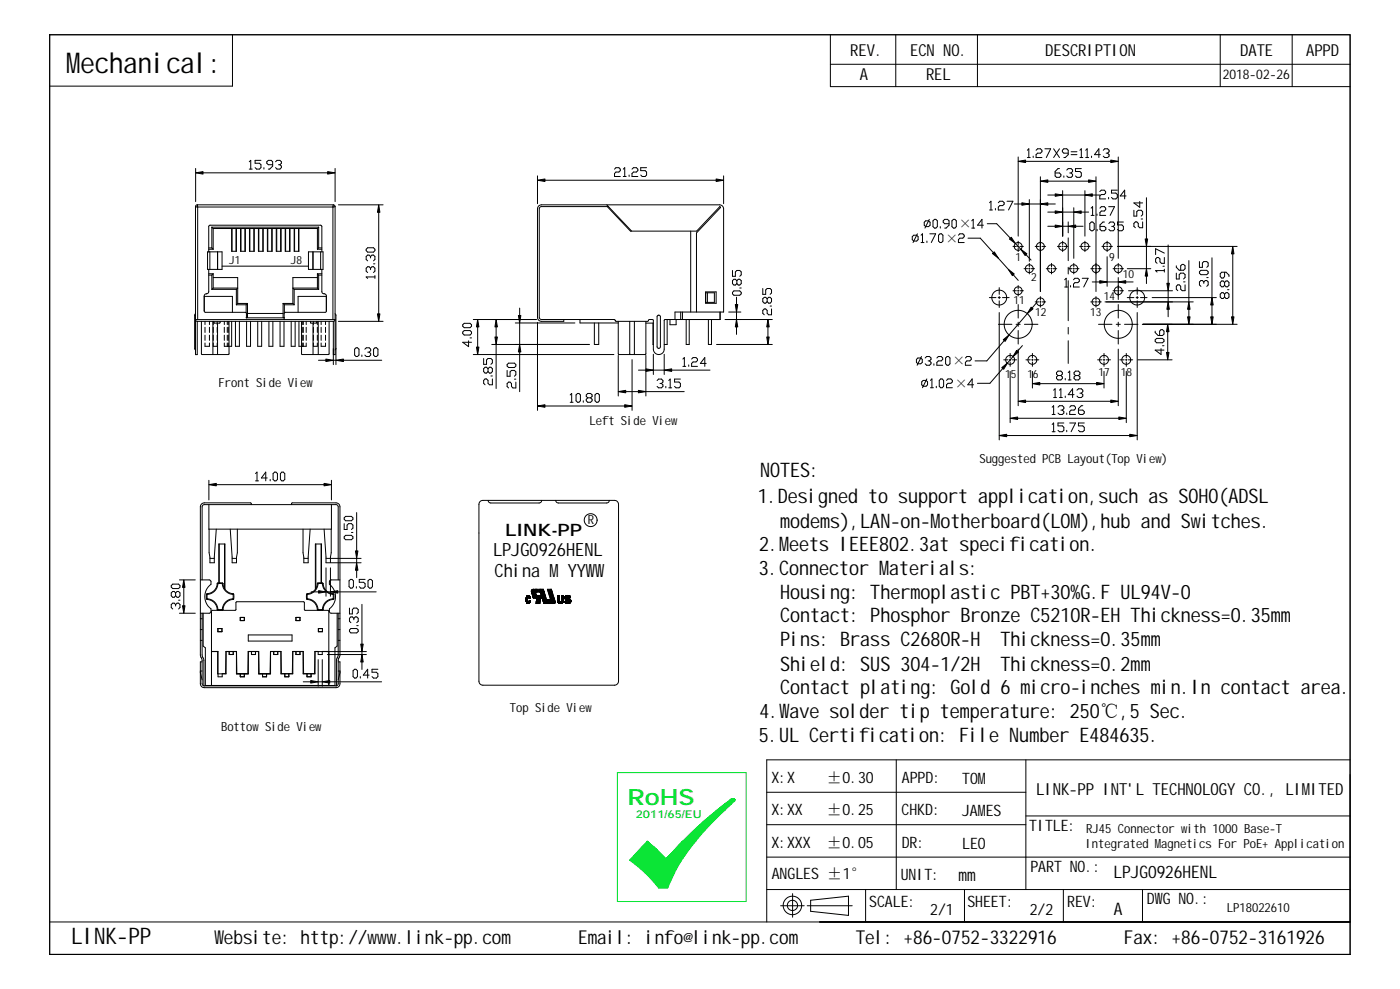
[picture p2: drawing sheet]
<svg xmlns="http://www.w3.org/2000/svg" width="841mm" height="594mm" viewBox="0 0 841 594" stroke-linecap="round" stroke-linejoin="round" font-family="sans-serif">
<g fill="none" stroke="#000" stroke-width=".6">
<path d="M30 21h781v552h-781zM140 21v31h-110M499 39h312M499 21v31M538 21v31M587 21v31M733 21v31M776 21v31M612 94v48M616 97h51M617 90l1-1v6M617 95h2"/>
<path d="M621 94v1M622 90l1-1h2l1 1v1l-1 1h-2l-1 1v2h4M628 89h3l-2 6M633 89l3 6M636 89l-3 6M642 92h-3l-1-1 1-2h2l1 1v3l-2 2h-1M643 91h4M643 93h4M649 95h1M649 90l1-1v6M652 95h2M652 90l1-1v6"/>
<path d="M656 94v1M661 93h-4l3-4v6M663 90l1-1h1l1 1v1l-1 1M664 92h1M665 92l1 1v1l-1 1h-1l-1-1M672 94v61M629 117h5M638 115v27M638 117h14M652 115v27M656 117h5M661 115l1-1h1l1 1-1 2h-1l-1 1v1h3"/>
<path d="M666 119h.1M671 114h-3v2h2l1 1v2h-1h-1h-1M676 118h-3l3-4v5M689 119v25M556 133h2h1v2l-1 1h-2l-1-1v-2zM558 132l-2 5M561 132l2 1v3l-1 1-2-1v-3zM565 136v1M570 134h-3v-1v-1h2l1 1v2l-2 2h-1M573 132h1v1v3v1l-2-1v-3zM584 137h2M584 133l1-1v5"/>
<path d="M591 135h-4l3-3v5M593 134h6l8 9M629 127h5M629 136h5M638 127h7M638 136h4M642 133v7M645 125v30M646 136h5M649 127h5M655 125l1-1v5M655 129h2"/>
<path d="M656 133l1 1v4l-1 1-1-1v-4zM659 129h.1M659 138v1M661 125l1-1h1l1 1-1 2h-1l-1 1v1h3M663 133l-2 2v3l1 1h1l1-1-1-2h-2M666 124h4l-3 5M666 134l1-1h2l1 1-1 2M668 136h1M669 136l1 1-1 2h-2l-1-1M675 133h-4v2h3l1 1v2l-1 1h-2l-1-1M681 126v4h2v-3l1-1h2v1v2v1M685 121v4l-4-3h5"/>
<path d="M686 132h.1M686 133v4h-1l-1-1v-2l-2-1-1 1v2l1 1M548 142l1-1h2l1 1v2l-1 1h-2l-1-1zM551 140l-3 6M553 141l1-1v6M553 146h2M557 145v1M559 140h3l-3 6M564 141l1-1 1 1v4v1l-2-1zM576 141l1-1h1l1 1-1 2h-1l-1 1v2h3M581 143h8l8 9M600 155l6 7"/>
<path d="M610 146l3 4M616 153l3 3M618 158v2M622 148h2M625 148h.1M625 145v2M625 149v2M626 148h2M632 158v2M635 148h2M638 148h1M638 145v2"/>
<path d="M638 148h.1M638 149v2M639 148h2M642 143v14M645 158v2M649 148h2M651 148h1M652 145v2M652 148h.1M652 149v2M653 148h2M658 158v2"/>
<path d="M662 148h2M665 148h.1M665 145v2M665 149v2M665 154v18M666 148h2M671 148h72M689 148v13M721 157v4h1v-3l1-1h2l1 1v2l-1 1M728 155v24M741 152v38M594 179h4"/>
<path d="M600 179h1M600 173v4M600 178v1M602 179h4M609 165l3 3M615 161h2M618 161h1M618 161v1M618 162v3M619 161h2M629 161h2M631 161h1"/>
<path d="M632 161v1M632 162v3M633 161h2M640 168v-1v5M640 172h1M642 161v4M642 169v24M642 161h2M643 172h.1M645 161h.1M645 168l1-1h1l1 1-1 2h-1l-1 1v1h3M645 161v1"/>
<path d="M645 162v3M646 161h2M650 167h4l-3 5M655 161h2M656 169h5M658 161h1M658 161v1M658 162v3M659 161h3M665 169h7M672 167v13M676 169h5"/>
<path d="M677 161h14M677 179h4M682 179h2M683 173v4M683 178v1M685 179h4M689 166v4M692 179h39M721 162h4l1 2-1 1h-4v-1zM723 169l-1-1-1 1v2v1M723 169l1-1 2 1v2l-1 1M723 169v1"/>
<path d="M725 167h1M736 163v3l-1 1-2-1v-2l1-1h3l1 2v1M736 170l-1-1-2 1v1l1 1 2-1M736 177l-1-1-2 1v1l1 1 2-1M736 177l1-1 1 1v1l-1 1-1-1M736 170v1M736 177v1M736 170l1-1 1 1v1l-1 1-1-1M737 174h1M600 195h8M600 181v4M600 188v76"/>
<path d="M610 195h3M612 183v8M612 194v2M612 199v8M615 195h8M617 188l-11 13M623 182l-3 3M642 197v4M660 195h8M671 195h2M672 183v8M672 194v2"/>
<path d="M672 199v8M676 195h8M683 181v4M683 188v76M687 195h56M694 199v1l2 2h2l1-1v-2l-1-1h-1v1v3M701 199v13M728 183v7M551 216v-1h2l1 1v2h-1h-2zM554 214l-3 5M556 215l1-1h1l1 1-1 2M558 217h.1"/>
<path d="M558 217l1 1-1 1h-1l-1-1M561 218v1M563 215l1-1h1l1 1-1 2h-1l-1 1v1h3M569 214h1l1 1v3l-1 1-2-1v-3zM580 215l1-1h2v1v2h-2l-1 1v1h3M603 216h3M603 205l-10 12h-7M606 216h1M607 212v3M607 216v1M607 217v3M608 216h3"/>
<path d="M608 214l-3 4M612 210v34M614 208l-3 3M616 216h3M620 216h1M620 212v3M620 216v1M620 217v3M621 216h3M642 205v13M659 216h3M663 216h1"/>
<path d="M663 212v3M663 216v1M663 217v3M664 216h3M672 210v34M673 216h2M676 216h1M677 212v3M677 216v1M677 217v3M678 216h2M683 216h21"/>
<path d="M694 204l1-1h3l1 2-1 1h-3l-1-1zM697 209v4l-3-3h5M698 208h1M554 229l1-1h1l1 1v2l-1 1h-1l-1-1zM557 228l-3 5M559 228h1v5M559 233h2M562 232v1M565 228h2v4l-1 1h-1l-1-1v-4zM569 228h2h1v1l-1 1h-2v1v2h3M585 231h-4l3-3v5M602 221l-7 9h-8"/>
<path d="M607 223v31M620 223v10M625 230h34M633 234h1v5M633 239h2M636 226l-1-1 1-2h1l1 1-1 2M636 226h-1l1 2h1l1-1v-1h-1M636 226h1M636 239h2M636 234h1v5M640 227v1M640 238v1"/>
<path d="M642 224l1-1v5M642 228h1M645 237h-3l2-3v5M646 226h2M646 226l-1-1 1-2h2l1 1-1 2M646 226h-1l1 2h2l1-1v-1h-1M647 234h1h2v2M649 236h1M650 236v1v2h-2l-1-1M663 223v10M677 223v31M611 251h61"/>
<path d="M616 241h51M632 255l1-1v5M632 245l1-1v5M632 259h2M632 249h2M636 245v-1h2l1 1-1 1M637 246h1M638 246l1 1v1l-1 1h-2v-1M639 254h-3v2h2l1 1v1l-1 1h-2v-1M641 248v1M641 258v1M643 254h3l-3 5"/>
<path d="M643 245v-1h2l1 1-1 1h-2v1v2h3M650 244l-2 1v3l1 1h1l1-1-1-2h-2M651 254h-3v2h2l1 1v1l-1 1h-1l-1-1M605 262h74M538 456v78M616 456v78M811 456h-350v98M461 476h155M461 495h155M616 490h195M461 515h350M461 534h350"/>
<path d="M476 537v14M520 534v20M579 534v20M639 534v20M686 534v20M469 544h14M485 544h27M487 541l23-3v12l-23-3zM492 554h319"/>
<circle cx="625" cy="148" r="2.4"/>
<circle cx="638" cy="148" r="2.4"/>
<circle cx="652" cy="148" r="2.4"/>
<circle cx="665" cy="148" r="2.4"/>
<circle cx="600" cy="179" r="4"/>
<circle cx="618" cy="161" r="2.4"/>
<circle cx="632" cy="161" r="2.4"/>
<circle cx="645" cy="161" r="2.4"/>
<circle cx="658" cy="161" r="2.4"/>
<circle cx="683" cy="179" r="4"/>
<circle cx="612" cy="195" r="8"/>
<circle cx="672" cy="195" r="8"/>
<circle cx="607" cy="216" r="2.7"/>
<circle cx="620" cy="216" r="2.7"/>
<circle cx="663" cy="216" r="2.7"/>
<circle cx="677" cy="216" r="2.7"/>
<circle cx="476" cy="544" r="6"/>
<circle cx="476" cy="544" r="3"/>
</g>
<g fill="#000" stroke="#000" stroke-width=".6">
<path d="M612 97l4-1v2zM667 96l5 1-5 1zM634 116l4 1-4 1zM652 117l4-1v2zM634 127h4l-4 1zM634 135l4 1-4 1zM642 136l4-1v2zM645 127h4v1zM596 152l1-1 3 4zM606 144l1-2 3 4zM613 150l4 2-1 1zM688 144h1v4z"/>
<path d="M741 148v4h-1zM606 162l3 3-1 1zM661 169h4l-4 1zM672 169h4v1zM689 161v5h-1zM619 184l2 1-4 3zM701 195l1 4h-1zM727 190h2l-1 5zM728 179l1 4h-2zM740 190h1v5zM603 204l3-3-2 4zM611 210l1 1-4 3z"/>
<path d="M701 212h1l-1 4zM602 221l3-3-2 4zM620 230h5v1zM659 230h4l-4 1zM607 251l4-1v2zM612 241l4-1v2zM667 240l5 1-5 1zM672 250l5 1-5 1zM600 262l5-1v1zM679 261l4 1h-4z"/>
</g>
<path d="M441 480h-2l-15 13-10 8-14 15-11-11-11 12M441 480h.1M441 480v1v1M378 517h.1M396 533h5M371 541v-77h77v77" fill="none" stroke="#0be536" stroke-width=".6"/>
<g fill="#0be536" stroke="#0be536" stroke-width=".6">
<path d="M389 505v11h11l-12 8-10-7z" fill-rule="evenodd"/>
<path d="M389 505l11 11 1 17h-5l-8-9 12-8z" fill-rule="evenodd"/>
<path d="M389 505l6 5-6 6z" fill-rule="evenodd"/>
<path d="M389 505l6 5-6-5v11l6-6-6-5 11 11 10-11-10 11 9-5 1-6-10 11 19-19 16-14v4h-5v4h-5v6h-6l-1 8-18 11h-11z" fill-rule="evenodd"/>
<path d="M439 480h2h1h-3z" fill-rule="evenodd"/>
<path d="M400 516l18-11a98 98 0 0 0-17 28z" fill-rule="evenodd"/>
<path d="M419 497h6l-7 8z" fill-rule="evenodd"/>
<path d="M425 491h5l-5 6z" fill-rule="evenodd"/>
<path d="M430 487h5l-5 4z" fill-rule="evenodd"/>
<path d="M435 483h4l-4 4z" fill-rule="evenodd"/>
<path d="M430 487l5-4v4z" fill-rule="evenodd"/>
<path d="M435 483l4-3v3z" fill-rule="evenodd"/>
<path d="M419 497l6-6v6z" fill-rule="evenodd"/>
<path d="M439 480l3 1-3 2z" fill-rule="evenodd"/>
</g>
<path d="M401 533h.1" fill="none" stroke="#0be536" stroke-width=".6"/>
<path d="M439 480v3h-4v4h-5v4h-5v6h-6l-1 8M439 480h3M389 505v11l6-6 5 6M400 516l-22 1M400 516l-4 17M400 516l1 17M400 516l-12 8M418 505l-18 11M418 505h-8l-1 6M371 541h77" fill="none" stroke="#0be536" stroke-width=".6"/>
<g fill="#0be536" stroke="#0be536" stroke-width=".6">
<path d="M395 510l5 6h-11z"/>
<path d="M410 505h8l-18 11z"/>
</g>
<g fill="none" stroke="#000" stroke-width=".6">
<path d="M30 21h781v552h-781zM499 52h312M150 97l1-1v6M157 96h-4v2h3l1 1v2l-1 1h-2l-1-1M164 99h-3l-1-2 1-1h2l1 1v3l-2 2h-1M166 97v-1h2l1 1-1 2M167 99h1M168 99l1 1-1 2h-2v-1M118 101v20M122 104h75M150 102h2M159 101v1"/>
<path d="M201 101v20M323 106v16M327 108h103M369 102l1-1h2l1 1-1 1h-2l-1 1v2h4M374 106h2M374 102l1-1v5M378 105v1M380 102l1-1h1l1 1-1 1h-1l-1 1v2h3M388 101h-3v1h3v1v2v1h-2l-1-1M435 106v16M618 120v37M625 106v69"/>
<path d="M629 109h25M636 101l-2 2v3l1 1h1l1-1-1-2h-2M639 106v1M641 102l1-1h1l1 1-1 2M643 104h.1M643 104l1 1v1l-1 1h-1l-1-1M650 101h-4v2h3l1 1v2l-1 1h-2l-1-1M658 106v69M117 124h2M117 124v89h1v-20M118 123l-1 1M118 123l1 1"/>
<path d="M118 123h82M119 124v68M119 124h81M127 136v13M127 136l1 1M127 136h64M128 137v13M128 137h63M139 137v14h3v-14M139 137v14M142 137v14M144 137v14h3v-14"/>
<path d="M145 137v14M147 137v14M150 137v14h3v-14M150 137v14M152 137v14M155 137v14h3v-14M155 137v14M158 137v14M161 137v14h2v-14M161 137v14M163 137v14M166 137v14h3v-14"/>
<path d="M166 137v14M169 137v14M171 137v14h3v-14M172 137v14M174 137v14M177 137v14h3v-14M177 137v14M179 137v14M191 137v13M191 136v1M191 136v13M200 124v68"/>
<path d="M200 123l1 1M200 123v1M201 124h-1M201 124v89h-1M203 123h27M227 128v61M364 123l15 16M365 124l14 15h39l15-15-15 16v47M366 124h-41l-1 1v66l1 1h44l1 1h19l1-1h2v18a3 3 0 0 0 4 3 3 3 0 0 0 3-3v-18h34v-5M415 139v48M594 122l1-1v5M594 126h2"/>
<path d="M598 125v1M600 122l1-1h1l1 1-1 1h-1l-1 1v2h3M605 121h3l-2 5M609 123h5M618 123h7M629 123h5M125 151h8v11h-8zM125 151v-15l1-1h67v1v15M125 150h3M125 149h2M126 151v11M127 149l1 1"/>
<path d="M131 151v11M133 160h52M185 151h9v11h-9zM188 151v11M191 150h2M191 149v1M191 149h2M193 151v11M221 149h3l1 2h-1h-3h-1zM223 154v-1l2 1v2l-1 1M223 154l-1-1-2 1v2l1 1M223 154v1"/>
<path d="M224 158h1M608 148h3M611 148h1M612 145v2M612 148h.1M612 149v2M613 148h2M672 158v2M699 160h.1M699 155v3h-1l-2-3-2 1v1l1 1M699 152l-5-3v4M702 147v23"/>
<path d="M707 160v1l1 1h3l1-1v-1l-1-1-2 1v2M714 157v24M123 178h17v10M124 176l-1 2v9v1h24h1v3M124 176h.1M125 162v13l-1 1M125 164h3M125 165h2M127 165v9M127 174h15M128 164v9M128 164l-1 1"/>
<path d="M128 167h15v15M128 173l-1 1M128 173h15l-1 1M142 174v9M177 174h14M177 174v9M191 173h-15l1 1M191 167h-15v15M191 173v1M191 164v1M191 164v9M191 164h2"/>
<path d="M191 165v9M191 165h2M193 162v13l1 1 2 1v10l-25 1v4M196 178h-17v10M223 161v-1h1l1 1v2l-1 1M223 161l-1-1-2 1v2l1 1M223 161v1M225 166h-5l1 1M225 165v2M424 175h6v7h-6zM424 176h5v6h-5M425 176v6"/>
<path d="M440 162v4h2v-3l1-1h1l1 1v2l-1 1M441 175h3l1 1-1 1h-3l-1-1zM442 178v5M443 169l-1-1-2 1v1l1 1 2-1M443 169v-1l2 1v1l-1 1-1-1M443 169v1M444 173h1M458 173v4h2v-3l1-1h2v1v2v1M461 179h-1h-2v2l1 1 2-1M461 179v2M461 179h1h1v2v1l-2-1M608 175h3"/>
<path d="M611 175h1M612 171v3M612 174v1M612 176v2M613 175h2M625 178v2M658 178v2M669 161h2M669 175h2M671 161h1M671 175h1M672 161v1"/>
<path d="M672 162v3M672 171v3M672 174v1M672 176v2M673 161h2M673 175h2M678 175h26M699 163h-5h1M699 162v1M702 175v6M707 164v4h1v-3l1-1h2l1 1v2l-1 1M711 169h1"/>
<path d="M712 171v4h-2l-1-1v-2l-1-1-1 1v2l1 1M117 188v1v20v1M118 193l-1-1h84l-1 1M118 193h82M121 193v20h17v-20M123 193v2M123 197v3M126 193v2M126 197v3M128 193v20M128 193v2M128 197v3"/>
<path d="M129 193v1h3v-1M130 193v2M130 197v3M131 194v19M135 193v2M135 197v3M137 193v2M137 197v3M139 193v15h-4v-2M141 193v15h3v-15M142 183h6M143 182h6"/>
<path d="M143 182l-1 1M148 183v5M148 193v15h2v-15M149 182v9h-1h23h-1v-9M149 188h21M149 182l-1 1M155 193v15h2v-15M162 193v15h2v-15M168 193v15h3v-15M170 182h6M170 182l1 1M171 183h6"/>
<path d="M171 183v5M175 193v15h2v-15M176 182l1 1M180 193v15h4v-2M181 193v20h1h16v-20M182 193v2M182 197v3M184 193v2M184 197v3M187 193v1h3v-1M188 194v19M188 193v2"/>
<path d="M188 197v3M191 193v2M191 197v3M191 193v20M193 193v2M193 197v3M196 193v2M196 197v3M200 193v26M201 188l1 1v30M203 193h27M278 199h1h3l1 1-1 1h-3z"/>
<path d="M279 194h3l1 2-1 1h-3l-1-1zM284 192h38M287 196v12M298 196v6M310 194h35M312 185v4M312 194v13M323 194v52M348 192v2h23M357 194v13h3v-13M371 193v20h1h16v-20M378 193v20"/>
<path d="M381 193v20M388 194h4M392 194v13M395 190l1-1 1 1v18a1 1 0 0 1-1 1 1 1 0 0 1-1-1zM401 192v15h-2M402 192v3h4v-3M405 192v-5h30v-62l-1-1-1-1h-108l-1 1-1 1v66l1 1 1 1h14v-1M409 187v5M410 187v5M412 192v15h2v-15M426 192v15h1v-15M436 192h28"/>
<path d="M438 187h7M442 187v5M442 196v5M461 196v6M463 184h.1M463 186v3h-1l-1-1v-2h-1h-2v2l1 1M622 181h2M625 181h.1M625 181v1M625 182v2M626 181h2M655 181h2"/>
<path d="M658 181h1M658 181v1M658 182v2M659 181h3M664 181h53M686 195h31M702 186v4M714 186v4M123 206v2h3v-2M123 201v3M126 201v3M128 206v2h2v-2"/>
<path d="M128 201v3M130 201v3M135 201v3M137 201v3M137 206v2M182 201v3M182 206v2M184 201v3M188 206v2h3v-2M188 201v3M191 201v3M191 216h5"/>
<path d="M193 206v2h3v-2M193 201v3M196 201v3M200 216h2M202 209l-1 1M206 216h23M213 210l1-1 2 1v3l-1 1-2-1zM217 213v1M219 210l1-1h2l1 1-1 1M221 211h1M222 211l1 1-1 2h-2l-1-1M224 210l1-1 2 1v3l-1 1-2-1z"/>
<path d="M281 205v3l-3-2h5M282 203h1M284 213h85M291 215v4h1v-3l1-1h2l1 1v2l-1 1M295 207h59M298 207v26M305 219l1-1h3l1 2-1 1h-3zM312 211v24M371 213v25M380 216v30M388 213v25M392 213v12"/>
<path d="M399 213v12M410 216l1-1v5M414 219v1M415 216l1-1h2l1 1v1h-1h-2l-1 1v2h4M424 218h-3l2-3v5M430 207h34M293 221h-1h-1v2v1l2-1M293 221v2M293 221h1h2v2l-1 1h-1l-1-1M295 226h1M296 228v3h-2l-1-1v-2h-1h-1v2v1M305 222v4h1v-3l1-1h2l1 1v2l-1 1"/>
<path d="M309 228h1M310 229v4h-2l-1-1v-2l-1-1-1 1v2l1 1M343 237v-1v6M346 237l1-1 2 1v4l-1 1-2-1zM353 239l-1 1 1 2h2l1-1-1-2M353 239l-1-1 1-2h2l1 1v1l-1 1M353 239h2M357 237l1-1h1l1 1v4l-1 1-2-1zM376 235h7M384 222h4M388 235h23M392 222h7"/>
<path d="M395 229l1-1h1l1 1-1 1M396 230h1M397 230l1 1v1l-1 1h-1l-1-1M400 232v1M402 233h1M402 229l1-1v5M403 222h24M409 228h-4v1h3l1 1v2l-1 1h-2l-1-1M410 220h2M327 244h48M343 242h1M350 241v1"/>
<path d="M125 288v12M130 291h65M154 284v5M154 289h1M161 287h-4l3-3v5M162 288v1M165 284h2v4l-1 1-2-1v-4zM169 284h2v4l-1 1-2-1v-4zM199 288v12M125 303v15h74M126 318v20h3l1-20M138 318l1 20h3l1-20"/>
<path d="M151 303l-1-1h-27l-2 1-1 1v89l1 4v14l1 1h80l1-1v-14l1-4v-89v-1l-2-1h-26l-1 1M182 318v20h3l1-20M199 303v35h-3l-1-20M207 314v4h1v-3l1-1h2l1 1v2l-1 1M208 310h3l1 2-1 1h-3l-1-1zM211 320h1M214 308v23M288 301h2h79l2 1 1 107-2 2-80 1-2-2v-107zM293 301l1 1h1h29l1-1M334 301v1h1h29l2-1M126 335h3M132 327v23"/>
<path d="M135 327v26M139 335h3M182 335h3M190 327v26M193 327v23M196 335h3M199 338h18M199 335h18M208 322h3l1 1-1 1h-3l-1-1zM214 335v3M104 351h3l1 2h-1h-3h-1zM105 356v-1l-2 1v2l1 1h1v-1"/>
<path d="M105 356v2M105 356l1-1h1l1 1v2l-1 1-2-1M108 348h9M110 353v11M120 348h6l1 1a2.7 2.7 0 0 1-2 4 9 9 0 0 0 2 13v2h-1h-6M121 348v-44l2-1h79l1 1v44M124 357v3M124 360h.1M124 357h.1M124 360a7 7 0 0 1 7 6M130 351a6 6 0 0 1-6 6M130 351h1"/>
<path d="M131 350l-1 1M131 350h3M131 350v1M131 351a7 7 0 0 1-7 6M131 351h3M131 350v-23h4v27M134 351a7 7 0 0 0 6 6M134 350v1M134 351a6 6 0 0 0 6 6M134 351h.1M140 357h.1M140 360a7 7 0 0 0-6 6"/>
<path d="M140 357v3M140 360h.1M184 357v3M184 360h1M184 357h1M185 357h-1M185 357h.1M185 357v3M185 360a7 7 0 0 1 6 6M185 360h.1M185 360h-1M187 355h4"/>
<path d="M191 351a6 6 0 0 1-6 6M191 351h.1M191 350v1M191 350h3M191 351a7 7 0 0 1-6 6M191 351h3M193 350v-23h-4v27M194 351a7 7 0 0 0 6 6M194 350v1M194 351a6 6 0 0 0 6 6M194 351h.1M196 341v17"/>
<path d="M196 355h3M199 341v17M200 357h1M200 360a7 7 0 0 0-6 6M200 357v3M200 357h.1M200 360h.1M200 360h1M201 360h-1M201 357v3M201 357h-1M203 355h23"/>
<path d="M204 348h-5l-1 1a2.7 2.7 0 0 0 2 4 9 9 0 0 1-2 13l1 2h5M210 349l1-1 1 1v3l-1 1-1-1zM214 352v1M214 342v5M219 348h-3v2h2l1 1v1l-1 1h-1l-1-1M221 349l1-1 2 1v3l-1 1-2-1zM316 360v1M316 359v3M316 358h2v1l-1-1v1v3l2-1-1 1h-1l-1-1zM317 360v-2v4M317 359v-1v1M317 358v1"/>
<path d="M317 358h.1M318 359v-1v1M318 358v1M319 359h.1M322 356v2h3v-2M326 354l2 6h3l-2-6M331 354l3 7-1 1h-6l-1-3h-1l-1 3h-2l1-3h-3l-1-4M335 358h1v3l1 1 1-1v-3v3v1h-2h-1zM335 358v4v-4v3M336 358v4M338 358v4M338 358v3"/>
<path d="M339 359v1M340 358v2M340 358h1h2l-1 1-1-1-1 1 3 1-1 2h-1h-2v-1h1l1 1 1-1-2-1zM340 358v2v-2M340 358v1M340 359v1M340 358h.1M340 358v1v-1M341 359v1M341 358h-1M341 358h.1M341 360v1"/>
<path d="M342 358v1M342 360v1M342 359v-1v1M342 360v2v-1M342 360v2v-2M342 360v2M343 358v1M343 359h.1M105 363v-1l-2 1v2l1 1M105 363l1-1 2 1v2l-1 1M105 363v1M107 360h1"/>
<path d="M108 368h9M120 378h1M120 372h1M121 368v25l1 4v15M122 368v20l1 1v23h78v-23l2-1v-20M124 360a6 6 0 0 1 6 6M130 366h1M131 366h3M131 377h2v2h-2zM131 366h.1M133 378h-2v1M134 366h.1"/>
<path d="M140 360a6 6 0 0 0-6 6M144 371h3v2h-3zM178 371h2v2h-2zM185 360a6 6 0 0 1 6 6M191 366h.1M191 366h3M191 377h3v2h-3zM191 379v-1h3v1M194 366h.1M200 360a6 6 0 0 0-6 6M203 368v25l-1 4v15M203 378h1"/>
<path d="M203 372h1M210 365v4h2v-3l1-1h1l1 1v2l-1 1M211 377h3l1 2-1 1h-3l-1-1zM213 371h-1h-2v2l1 1M213 371h2v2l-1 1M213 371v1M214 376h1M217 363v24M316 362v-4v4M317 361v1v-1v1M318 361v1M318 361h.1"/>
<path d="M318 361h1M336 361v1M336 362h.1M337 362h.1M337 361v1M339 362l1-1v1M340 361v1M340 362v-1v1M340 362h1M340 360v-1l1 1M341 362h.1M342 361v-1v1"/>
<path d="M342 361v1M343 360v2M120 385h1M121 398h-1v13l1 1 2 1h79l2-1v-1v-13h-1M127 391h4v14h5v-14h6v14h7v-14h6v14h8v-14h6v14h7v-14h6v14h7v-14h31M127 391h4v15h2v-1h3v-14h6v14h7v-14h6l1 14h6v-14h7v14h7v-14h6v14h7v-14h2v2h3v-2h4M138 391v2h2v-2M149 381h26v4h-26zM151 391v2h3v-2M153 391v2h-2M164 391v2h3v-2M164 393h3"/>
<path d="M178 393h2M178 391v2h2v-2M191 396v16M194 396v16M197 393h23M203 385h1M217 391v2M217 398v4M120 403h1M120 404l1 4M127 412v-45h1h13l1-5v-1h40l1 1v5h14l1 45M144 405v1h3v-1"/>
<path d="M158 405v1h2v-1M158 405v1M171 405v1h3v-1M171 405v1M173 405v1M182 409h5M184 405v1h3v-1M187 405v1M191 409h3M198 409h31M203 403h1M204 404l-1 4"/>
<path d="M213 402l2 1v3l-1 1-2-1v-3zM216 406v1M222 405h-4l3-3v5M227 402h-4v2h3l1 1v1l-1 1h-2l-1-1M30 554h781M30 573h781"/>
<circle cx="612" cy="148" r="2.4"/>
<circle cx="612" cy="175" r="2.4"/>
<circle cx="672" cy="175" r="2.4"/>
<circle cx="672" cy="161" r="2.4"/>
<circle cx="625" cy="181" r="2.4"/>
<circle cx="658" cy="181" r="2.4"/>
<circle cx="355" cy="312" r="4"/>
</g>
<g fill="#000" stroke="#000" stroke-width=".6">
<path d="M118 104l4-1v2zM197 103l4 1-4 1zM323 108l4-1v2zM430 107l5 1-5 1zM625 109l4-1v2zM654 108l4 1-4 1zM227 123l1 5h-1zM614 122l4 1h-4zM625 123l4-1v1zM701 170h1v5zM227 189h1l-1 4zM287 192l1 4h-2z"/>
<path d="M298 192l1 4h-2zM311 189h2l-1 5zM442 183h1l-1 4zM442 192l1 4h-1zM461 192l1 4h-1zM702 181v5h-1zM713 190h2l-1 5zM714 181l1 5h-2zM196 216h4l-4 1zM202 216h4v1zM286 208h2l-1 5zM297 202h2l-1 5z"/>
<path d="M312 207l1 4h-2zM461 202h1l-1 5zM371 235l5-1v2zM383 234l5 1-5 1zM388 222h4l-4 1zM399 222h4v1zM323 244l4-1v2zM375 243l5 1-5 1zM125 291l5-1v2zM195 290l4 1-4 1zM214 331h1l-1 4zM110 348l1 5h-1z"/>
<path d="M191 355h5l-5 1zM199 355h4v1zM214 338l1 4h-1zM317 358v2zM317 358v1zM317 358l1 1zM318 358v1zM319 355v1zM319 355l1 1zM320 354v2zM320 354v4zM320 354v5z"/>
<path d="M320 354l2 5h-2zM320 354h2v5zM322 356v3zM322 354v2zM322 357v2zM322 358l1 1zM322 354l1 2zM323 354l1 2h-1zM323 354h1v2zM324 354l1 2zM325 354v2zM325 358v1z"/>
<path d="M325 354v4zM325 354l1 5h-1zM325 354h1v5zM326 354v7v-2zM339 358l1 2zM340 358v2zM340 358v1zM341 358h1zM342 358v1zM342 358l1 1zM343 358v1zM110 364h1l-1 4z"/>
<path d="M316 360v1zM316 359v2zM316 359v3zM316 358v4zM316 358l1 4zM317 358v4zM317 360v2zM317 361v1zM317 362h1zM318 361v1zM322 361v1zM322 361l1 1z"/>
<path d="M323 359v3zM323 358l1 4h-1zM323 358h1v4zM324 358v4zM324 358l1 2zM325 358v2zM326 354v7zM326 354l1 8zM327 355l1 7h-1zM327 355l1 5v2zM328 360l1 2h-1zM328 360h1v2z"/>
<path d="M329 360l2 2h-2zM329 360h2v2zM329 354h2v6zM331 354v8zM331 354l2 8h-2zM331 354l2 5v3zM333 359v3zM333 360v2zM333 361v1zM333 361l1 1zM335 358v3zM335 358v4z"/>
<path d="M335 358l1 4zM336 358v4zM336 361v1zM336 362h1zM337 361v1zM337 361l1 1zM338 361v1zM338 358v4zM338 358v3zM339 361v1zM340 361v1zM340 359v1z"/>
<path d="M341 359v1zM341 360v1zM341 362h1zM341 360l1 1zM342 360v1zM342 361v1zM342 360v2zM342 360l1 2zM343 360v2zM343 360v1zM217 387h1l-1 4zM217 393l1 5h-1z"/>
<path d="M187 409h4l-4 1zM194 409h4v1z"/>
</g>
<text font-size="17.2" x="40" y="44">Mechanical:</text>
<text font-size="13.7" x="43" y="567">LINK-PP</text>
<text font-size="13.5" fill="#0be536" x="377" y="484">RoHS</text>
<g font-size="12">
<text x="457" y="287">NOTES:</text>
<text x="455" y="302">1.Designed to support application,such as SOHO(ADSL</text>
<text x="469" y="317">modems),LAN-on-Motherboard(LOM),hub and Switches.</text>
<text x="456" y="331">2.Meets IEEE802.3at specification.</text>
<text x="456" y="345">3.Connector Materials:</text>
<text x="469" y="359">Housing: Thermoplastic PBT+30%G.F UL94V-0</text>
<text x="469" y="374">Contact: Phosphor Bronze C5210R-EH Thickness=0.35mm</text>
<text x="469" y="388">Pins: Brass C2680R-H</text>
<text x="601" y="388">Thickness=0.35mm</text>
<text x="469" y="403">Shield: SUS 304-1/2H</text>
<text x="601" y="403">Thickness=0.2mm</text>
<text x="469" y="417">Contact plating: Gold 6 micro-inches min.In contact area.</text>
<text x="456" y="431">4.Wave solder tip temperature: 250℃,5 Sec.</text>
<text x="456" y="446">5.UL Certification: File Number E484635.</text>
</g>
<g font-size="11.5">
<text x="129" y="567">Website: http://www.link-pp.com</text>
<text x="347" y="567">Email: info@link-pp.com</text>
<text x="514" y="567">Tel: +86-0752-3322916</text>
<text x="675" y="567">Fax: +86-0752-3161926</text>
</g>
<g font-size="11">
<text x="296" y="334">LPJG0926HENL</text>
<text x="297" y="347">China M YYWW</text>
</g>
<g font-size="10.4">
<text x="669" y="527">LPJG0926HENL</text>
<text x="576" y="529">mm</text>
<text x="669" y="549">A</text>
</g>
<text font-size="10.3" x="303" y="322">LINK-PP</text>
<text font-size="10" x="622" y="477">LINK-PP INT'L TECHNOLOGY CO., LIMITED</text>
<g font-size="9.9">
<text x="511" y="34">REV.</text>
<text x="547" y="34">ECN NO.</text>
<text x="628" y="34">DESCRIPTION</text>
<text x="745" y="34">DATE</text>
<text x="785" y="34">APPD</text>
<text x="517" y="48">A</text>
<text x="556" y="48">REL</text>
</g>
<g font-size="9.5">
<text x="463" y="470">X:X</text>
<text x="497" y="470">±0.30</text>
<text x="542" y="470">APPD:</text>
<text x="578" y="471">TOM</text>
<text x="463" y="490">X:XX</text>
<text x="497" y="490">±0.25</text>
<text x="542" y="490">CHKD:</text>
<text x="578" y="490">JAMES</text>
<text x="618" y="499">TITLE:</text>
<text x="463" y="509">X:XXX</text>
<text x="497" y="509">±0.05</text>
<text x="542" y="509">DR:</text>
<text x="578" y="510">LEO</text>
<text x="619" y="524">PART NO.:</text>
<text x="464" y="528">ANGLES ±1°</text>
<text x="541" y="529">UNIT:</text>
<text x="522" y="545">SCALE:</text>
<text x="581" y="545">SHEET:</text>
<text x="641" y="545">REV:</text>
<text x="689" y="543">DWG NO.:</text>
<text x="559" y="550">2/1</text>
<text x="619" y="550">2/2</text>
</g>
<text font-size="8" x="735" y="47">2018-02-26</text>
<g font-size="7.6">
<text x="353" y="315">R</text>
<text x="653" y="500">RJ45 Connector with 1000 Base-T</text>
<text x="652" y="509">Integrated Magnetics For PoE+ Application</text>
</g>
<g font-size="7.5">
<text x="576" y="137">×</text>
<text x="568" y="146">×</text>
<text x="572" y="219">×</text>
<text x="131" y="232">Front Side View</text>
<text x="574" y="233">×</text>
<text x="354" y="255">Left Side View</text>
<text x="588" y="278">Suggested PCB Layout(Top View)</text>
<text x="306" y="428">Top Side View</text>
<text x="133" y="439">Bottow Side View</text>
<text x="737" y="548">LP18022610</text>
</g>
<g font-size="6.8">
<text x="138" y="158">J1</text>
<text x="175" y="158">J8</text>
<text x="610" y="157">1</text>
<text x="666" y="157">9</text>
<text x="674" y="167">10</text>
<text x="619" y="169">2</text>
<text x="609" y="182">11</text>
<text x="663" y="180">14</text>
<text x="622" y="190">12</text>
<text x="655" y="190">13</text>
<text x="604" y="227">15</text>
<text x="617" y="227">16</text>
<text x="660" y="226">17</text>
<text x="673" y="226">18</text>
</g>
<text font-size="6.5" fill="#0be536" x="382" y="491">2011/65/EU</text>
</svg>
